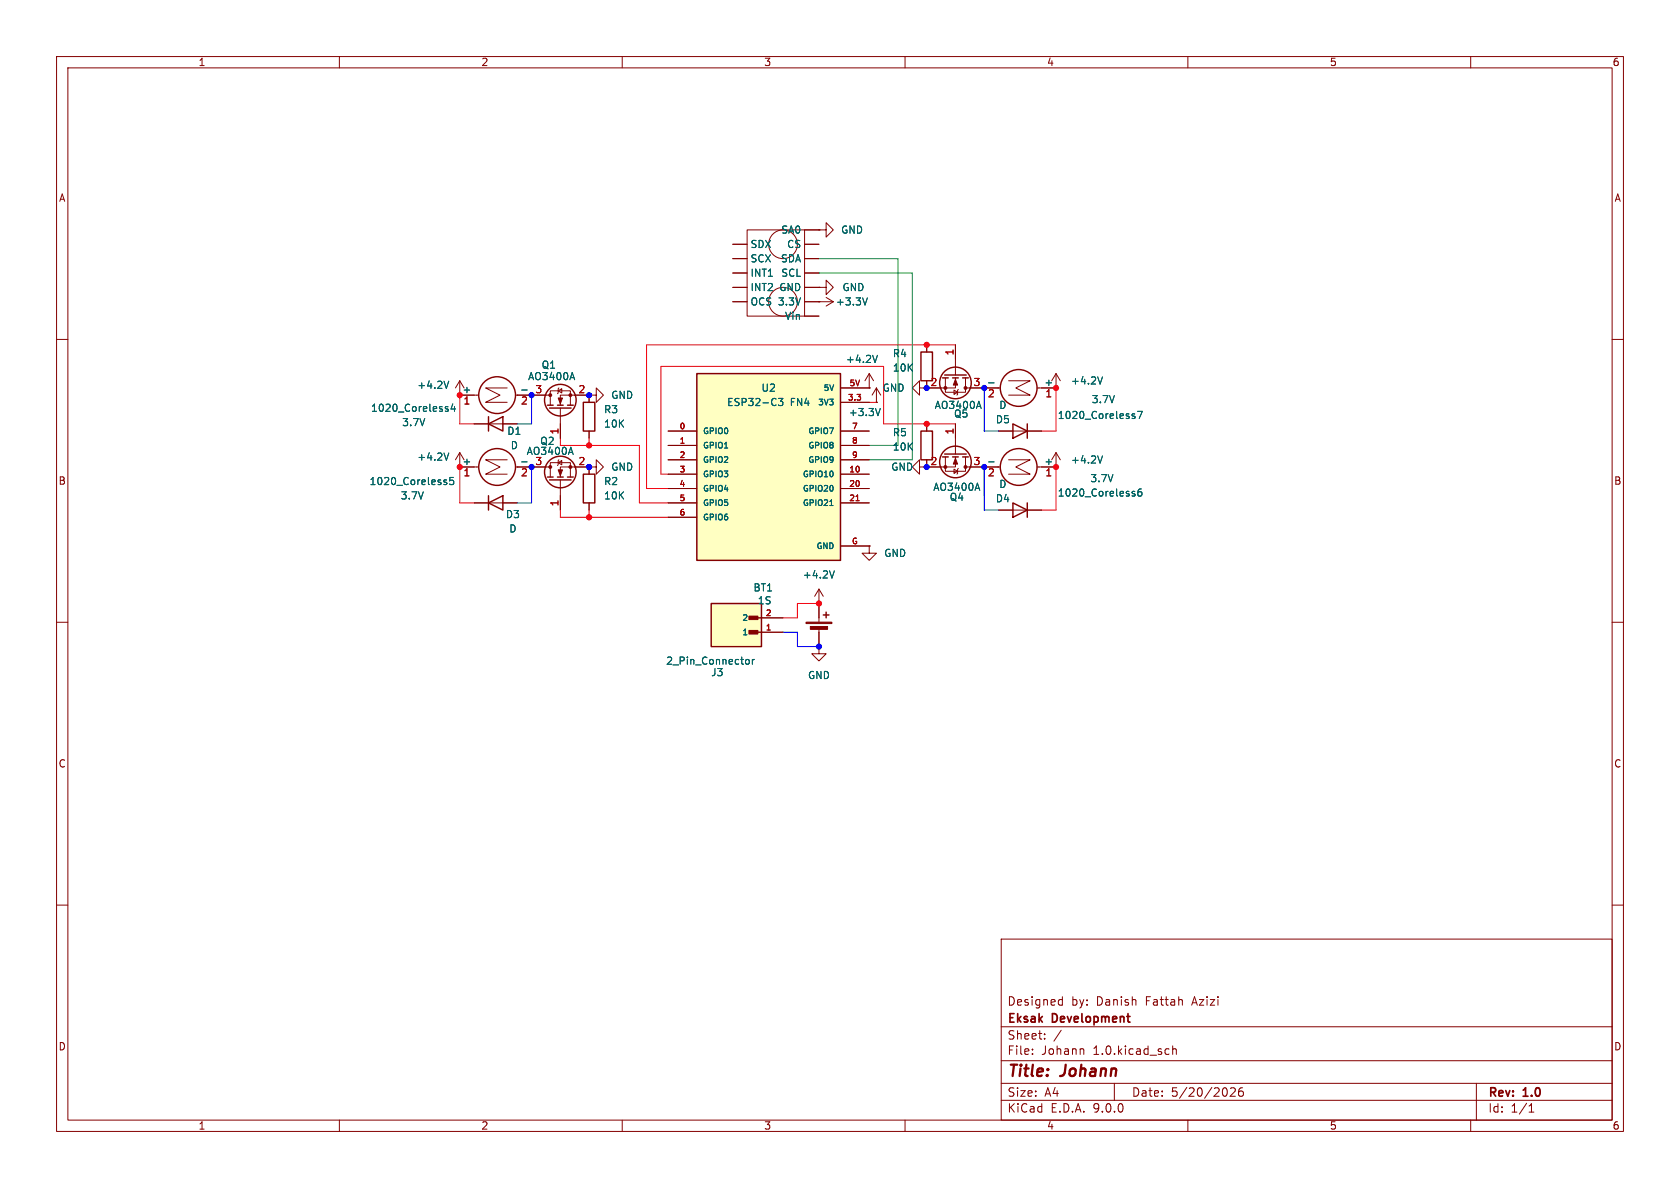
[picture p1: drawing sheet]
<svg xmlns="http://www.w3.org/2000/svg" width="297mm" height="210mm" viewBox="0 0 297 210" stroke-linecap="round" stroke-linejoin="round" font-family="sans-serif">
<g fill="none" stroke="#840000" stroke-width=".18">
<path d="M10 10h277v190h-277zM12 12h273v186h-273zM60 10v2M110 10v2M160 10v2M210 10v2M260 10v2M129.5 53.3h2.6M129.5 43.2h2.6M129.5 45.7h2.6M129.5 48.3h2.6M129.5 50.8h2.6"/>
<path d="M132.1 40.6h10.1v15.3h-10.1zM142.2 53.3h5.1M142.2 40.6h2.6M142.2 43.2h2.6M142.2 45.7h2.6M142.2 48.3h2.6M142.2 50.8h2.6M142.2 55.9h2.6M144.8 53.3h.1M144.8 50.8h1.2v-1.3l1.3 1.3-1.3 1.3v-1.3M144.8 50.8h.1M144.8 40.6h1.2v-1.2l1.3 1.2-1.3 1.3v-1.3"/>
<path d="M144.8 40.6h.1M146 52.6l1.3 .7M147.3 53.3l-1.3 .8M10 60h2M81.3 67.3v2.6h3.3M81.3 67.3l-.8 1.3M81.3 67.3l.7 1.3M83.8 74.9h7.6M89.7 68.6h-3.8l2.5 1.3-2.5 1.2h3.8M91.1 69.9h6.2M97.3 71.6v-2.5h3.5v2.5M98.7 69.1l.6-.4v.8z"/>
<path d="M98.8 68.6l-.1 .1v.8l-.1 .1M99.1 72.1v5.4M104.1 69.9h-5v1.7M163.8 61v1.2M163.8 74.9v1.3M167.1 66.8v2.5h3.6v-2.5M168.7 69l.6 .3-.6 .4zM168.9 66.8v1.8h-6.3v1.3l-1.3-1.3 1.3-1.3v1.3M168.9 61v5.3M168.9 74.9v5.4M169.4 68.8l-.1 .2v.7l-.1 .2M170.7 68.6h6.1"/>
<path d="M176.5 76.2h7.6M178.3 67.3h3.8l-2.5 1.3 2.5 1.3h-3.8M183.3 68.6h3.4M186.7 68.6h.1M186.7 66l-.8 1.3M186.7 66l.8 1.3M186.7 66v2.6M285 60h2M81.3 80v2.6h3.3M81.3 80l-.8 1.3M81.3 80l.7 1.3M83.8 88.9h7.6"/>
<path d="M89.7 81.3h-3.8l2.5 1.3-2.5 1.2h3.8M91.1 82.6h6.2M97.3 84.3v-2.5h3.5v2.5M98.7 81.8l.6-.4v.8zM98.8 81.3l-.1 .1v.8l-.1 .1M99.1 84.8v5.4M104.1 82.6h-5v1.7M167.1 80.8v2.5h3.6v-2.5M168.7 82.9l.6 .4-.6 .4zM168.9 80.8v1.8h-6.3v1.2l-1.3-1.2 1.3-1.3v1.3M169.4 82.8l-.1 .1v.8l-.1 .1M170.7 82.6h6.1"/>
<path d="M176.5 90.2h7.6M178.3 81.3h3.8l-2.5 1.3 2.5 1.2h-3.8M183.3 82.6h3.4M186.7 82.6h.1M186.7 80v2.6M186.7 80l-.8 1.3M186.7 80l.8 1.3M10 110h2M144.8 106.7v3.3M144.8 111v3.3M285 110h2M10 160h2"/>
<path d="M177 166h108v32h-108zM187.4 176.7l.4 .1M187.8 176.2v1.5M187.8 177.6l-.4 .1M285 160h2M60 198v2M110 198v2M160 198v2M177 194.5h108M177 191.5h108M177 187.5h108M177 181.5h108"/>
<path d="M182.5 186.3v.1M182.5 185.5v.1M184.7 183.6v.1M184.7 182.8v.1M187.6 182.1l-1.3 2M191.5 185.5l.1 .9M197 191.5v3M207.3 184.9v1.5M207.3 185.5l.2-.1 .4 .1 .1 .9M210 198v2M217.5 192.4l.6-.1 .2 .1 .1 .3-.9 1.1h.9M219.7 192.3a.59 .59 0 0 0-.7 .6v.6l.1 .2 .4 .1 .2-.1 .1-.5-.1-.3h-.5l-.2 .3"/>
<path d="M260 198v2M261 191.5v6.5M270.3 196.6h.9M270.3 195.5l.4-.4v1.5"/>
<circle cx="138.4" cy="43.2" r="2.54"/>
<circle cx="138.4" cy="53.3" r="2.54"/>
</g>
<g fill="none" stroke="#840000" stroke-width=".25">
<path d="M86.4 74.9l2.5-1.2v2.5zM86.4 73.7v2.5M96.8 71.6h1M97.2 72.1h3.8M98.6 71.6h1M100.3 71.6h1M162.8 62.2h2v5.1h-2zM162.8 76.2h2v5.1h-2zM166.6 66.8h1M167 66.3h3.8M168.4 66.8h1M170.2 66.8h1"/>
<path d="M179.1 74.9l2.5 1.3-2.5 1.3zM181.6 74.9v2.6M86.4 88.9l2.5-1.3v2.6zM86.4 87.6v2.6M96.8 84.3h1M97.2 84.8h3.8M98.6 84.3h1M100.3 84.3h1M166.6 80.8h1M167 80.3h3.8M168.4 80.8h1M170.2 80.8h1"/>
<path d="M179.1 88.9l2.5 1.3-2.5 1.2zM181.6 88.9v2.5M145.5 108.7h1.1M146 108.2v1"/>
<circle cx="87.9" cy="69.8" r="3.3"/>
<circle cx="99.1" cy="70.7" r="2.79"/>
<circle cx="168.9" cy="67.7" r="2.79"/>
<circle cx="180.1" cy="68.6" r="3.3"/>
<circle cx="87.9" cy="82.5" r="3.3"/>
<circle cx="99.1" cy="83.4" r="2.79"/>
<circle cx="168.9" cy="81.7" r="2.79"/>
<circle cx="180.1" cy="82.5" r="3.3"/>
</g>
<g fill="none" stroke="#006464" stroke-width=".18">
<path d="M153.3 52.6l-.4 1.3M78.9 72.3l.3 .1 .1 .1-.2 .2h-.3M78.9 71.9h.3M79.3 67.4l-.4 1.3M80 71.4l-.3 .9h.8M80.3 71.9v.8M92.2 68.9h1M100.9 79.1l.4 1.2M101.2 65.9l.4 1.2M173 70.9l.5 1.3M174.8 67.7h.9M194.9 66.6l-.4 1.3"/>
<path d="M200.3 73.6h.3l.1 .2-.2 .2h-.3M200.3 73.1l.3 .1M201.1 72.7h.8l-.5 1.3M78.6 85.2l.3 .1 .1 .2-.2 .2h-.2M78.6 84.8l.3 .1M79.3 80.1l-.4 1.3M80.2 84.4h-.6l-.1 .6 .2-.1h.4l.1 .2v.4l-.2 .2-.5-.2M92.2 81.6h1M172.8 85.4l.4 1.3M174.8 81.6h.9M194.9 80.6l-.4 1.3M200.3 87.3h.3l.1 .2-.2 .2h-.3"/>
<path d="M200.3 86.9h.3M201.8 86.4l-.4 .1a.86 .86 0 0 0 0 1.2l.4-.1 .1-.4-.3-.3h-.2l-.2 .3"/>
</g>
<g fill="#840000" stroke="#840000" stroke-width=".18">
<path d="M168.9 81l.4 1h-.8z"/>
<path d="M98.7 83.1h.7l-.3 1z"/>
<path d="M168.9 67.1l.4 1h-.8z"/>
<path d="M98.7 70.4h.7l-.3 1z"/>
<path d="M142.5 110h4.6v.2h-4.6z"/>
<path d="M143.3 110.7h3v.6h-3z"/>
<circle cx="170.7" cy="82.5" r=".25"/>
<circle cx="167.1" cy="82.5" r=".25"/>
<circle cx="97.3" cy="82.5" r=".25"/>
<circle cx="100.8" cy="82.5" r=".25"/>
<circle cx="170.7" cy="68.6" r=".25"/>
<circle cx="167.1" cy="68.6" r=".25"/>
<circle cx="97.3" cy="69.8" r=".25"/>
<circle cx="100.8" cy="69.8" r=".25"/>
</g>
<path d="M125.7 106.7h8.9v7.6h-8.9z" fill="#ffffc2"/>
<path d="M103.1 71.1h2.1v5.1h-2.1zM103.1 83.8h2.1v5.1h-2.1zM125.7 106.7h8.9v7.6h-8.9z" fill="none" stroke="#840000" stroke-width=".25"/>
<g fill="#840000" stroke="#840000" stroke-width=".18">
<path d="M132.4 111.4h1.6v.7h-1.6z"/>
<path d="M132.4 108.9h1.6v.6h-1.6z"/>
</g>
<g fill="none" stroke="#840000" stroke-width=".18">
<path d="M104.1 69.9h1.3v-1.3l1.3 1.3-1.3 1.2v-1.2M104.1 69.9h.1M104.1 69.9v1.2M104.1 76.2v1.3M153.7 68.6h.1M153.7 66l-.8 1.3M153.7 66l.7 1.3M153.7 66v2.6M154.9 71.1h.1M154.9 68.6l-.7 1.3M154.9 68.6l.8 1.3M154.9 68.6v2.5"/>
<path d="M104.1 82.6v1.2M104.1 88.9v1.3M153.7 96.5v1.3h1.2l-1.2 1.3-1.3-1.3h1.3M153.7 96.5h.1M133.3 111.8h5.1M133.3 109.2h5.1M144.8 114.3v1.3h1.2l-1.2 1.2-1.3-1.2h1.3M144.8 114.3h.1M144.8 106.7h.1M144.8 104.1l-.8 1.3M144.8 104.1l.7 1.3M144.8 104.1v2.6"/>
</g>
<path d="M155.1 62.8l-.4 1.3M155.6 72.2l-.4 1.3M131.9 116.6h.3l.3 .2-.2 .6h-.4M133 116.6v.8M133.4 116.6l-.4 .2M147.5 100.9l-.4 1.3" fill="none" stroke="#006464" stroke-width=".18"/>
<path d="M123.2 66h25.4v33.1h-25.4z" fill="#ffffc2"/>
<path d="M123.2 66h25.4v33.1h-25.4z" fill="none" stroke="#840000" stroke-width=".25"/>
<g fill="none" stroke="#840000" stroke-width=".18">
<path d="M129.5 43.2h2.6M129.5 45.7h2.6M129.5 48.3h2.6M129.5 50.8h2.6M129.5 53.3h2.6M142.2 40.6h2.6M142.2 43.2h2.6M142.2 45.7h2.6M142.2 48.3h2.6M142.2 50.8h2.6M142.2 53.3h2.6M142.2 55.9h2.6"/>
<path d="M144.8 50.8h.1M144.8 53.3h.1M144.8 40.6h.1M81.3 69.9h2.5M83.8 74.9h2.6M88.9 74.9h2.5M91.4 69.9h5.1M99.1 74.9v2.6M101.6 69.9h2.5M104.1 69.9h.1M104.1 69.9v1.2M104.1 76.2v1.3"/>
<path d="M118.1 76.2h5.1M118.1 78.7h5.1M148.6 76.2h5.1M148.6 78.7h5.1M148.6 68.6h5.1M148.6 71.1h5.1M153.7 68.6h.1M154.9 71.1h.1M163.8 68.6h2.6M163.8 61v1.2M163.8 74.9v1.3M168.9 61v2.5"/>
<path d="M168.9 74.9v2.6M171.4 68.6h5.1M176.5 76.2h2.6M181.6 76.2h2.5M184.1 68.6h2.6M186.7 68.6h.1M81.3 82.6h2.5M83.8 88.9h2.6M88.9 88.9h2.5M91.4 82.6h5.1M99.1 87.6v2.6M101.6 82.6h2.5"/>
<path d="M104.1 82.6h1.3v-1.3l1.3 1.3-1.3 1.2v-1.2M104.1 82.6h.1M104.1 82.6v1.2M104.1 88.9v1.3M118.1 81.3h5.1M118.1 83.8h5.1M118.1 86.4h5.1M118.1 88.9h5.1M118.1 91.4h5.1M148.6 81.3h5.1M148.6 83.8h5.1M148.6 86.4h5.1"/>
<path d="M148.6 88.9h5.1M148.6 96.5h5.1M153.7 96.5h.1M163.8 82.6h2.6M171.4 82.6h5.1M176.5 90.2h2.6M181.6 90.2h2.5M184.1 82.6h2.6M186.7 82.6h.1M133.3 111.8h5.1M133.3 109.2h5.1M144.8 114.3h.1"/>
<path d="M144.8 106.7h.1M144.8 106.7v2.5M144.8 111.8v2.5"/>
</g>
<g fill="none" stroke="#006464" stroke-width=".18">
<path d="M153.3 52.6l-.4 1.3M78.9 72.3l.3 .1 .1 .1-.2 .2h-.3M78.9 71.9h.3M79.3 67.4l-.4 1.3M80 71.4l-.3 .9h.8M80.3 71.9v.8M92.2 68.9h1M100.9 79.1l.4 1.2M101.2 65.9l.4 1.2M137.6 70.4h.8l-.4 .5 .3 .1v.6l-.1 .1-.6-.1M155.1 62.8l-.4 1.3M155.6 72.2l-.4 1.3"/>
<path d="M173 70.9l.5 1.3M174.8 67.7h.9M194.9 66.6l-.4 1.3M200.3 73.6h.3l.1 .2-.2 .2h-.3M200.3 73.1l.3 .1M201.1 72.7h.8l-.5 1.3M78.6 85.2l.3 .1 .1 .2-.2 .2h-.2M78.6 84.8l.3 .1M79.3 80.1l-.4 1.3M80.2 84.4h-.6l-.1 .6 .2-.1h.4l.1 .2v.4l-.2 .2-.5-.2M92.2 81.6h1M146.7 89.4h.6"/>
<path d="M172.8 85.4l.4 1.3M174.8 81.6h.9M194.9 80.6l-.4 1.3M200.3 87.3h.3l.1 .2-.2 .2h-.3M200.3 86.9h.3M201.8 86.4l-.4 .1a.86 .86 0 0 0 0 1.2l.4-.1 .1-.4-.3-.3h-.2l-.2 .3M131.9 116.6h.3l.3 .2-.2 .6h-.4M133 116.6v.8M133.4 116.6l-.4 .2M147.5 100.9l-.4 1.3"/>
</g>
<path d="M151.3 88.5h.6" fill="none" stroke="#a90000" stroke-width=".18"/>
<path d="M81.3 69.9v5h2.5M116.8 64.8v19h1.3M186.7 68.6v7.6h-2.6M81.3 82.6v6.3h2.5M186.7 82.6v7.6h-2.6" fill="none" stroke="#ff000f" stroke-width=".18"/>
<path d="M174 68.6v7.6h2.5M174 82.6v7.6h2.5" fill="none" stroke="#050cff" stroke-width=".18"/>
<path d="M144.8 48.3h16.5v33h-7.6M144.8 45.7h13.9v33h-5" fill="none" stroke="#009600" stroke-width=".18"/>
<path d="M153.7 71.1h1.2" fill="none" stroke="#ff000d" stroke-width=".18"/>
<path d="M94 69.9v5h-2.6M94 82.6v6.3h-2.6" fill="none" stroke="#0006ff" stroke-width=".18"/>
<path d="M116.8 64.8h39.4v10.1h12.7M168.9 61h-54.6v25.4h3.8" fill="none" stroke="#ff0013" stroke-width=".18"/>
<path d="M99.1 90.2v1.2" fill="none" stroke="#ff0015" stroke-width=".18"/>
<path d="M138.4 111.8h2.6v2.5h3.8" fill="none" stroke="#00f" stroke-width=".18"/>
<path d="M99.1 91.4h19" fill="none" stroke="#ff0006" stroke-width=".18"/>
<path d="M99.1 77.5v1.2M144.8 106.7h-3.8v2.5h-2.6" fill="none" stroke="#ff000b" stroke-width=".18"/>
<path d="M104.1 90.2v1.2" fill="none" stroke="#ff0007" stroke-width=".18"/>
<path d="M99.1 78.7h13.9v10.2h5.1" fill="none" stroke="#ff0004" stroke-width=".18"/>
<path d="M104.1 77.5v1.2" fill="none" stroke="#ff0400" stroke-width=".18"/>
<path d="M174 82.6v5" fill="none" stroke="#000aff" stroke-width=".18"/>
<circle cx="81.3" cy="69.9" r=".46" fill="#ff0116" stroke="#ff0116" stroke-width=".18"/>
<circle cx="94" cy="82.6" r=".46" fill="#0007ff" stroke="#0007ff" stroke-width=".18"/>
<circle cx="81.3" cy="82.6" r=".46" fill="#ff0017" stroke="#ff0017" stroke-width=".18"/>
<circle cx="94" cy="69.9" r=".46" fill="#0014ff" stroke="#0014ff" stroke-width=".18"/>
<circle cx="104.1" cy="69.9" r=".46" fill="#0010ff" stroke="#0010ff" stroke-width=".18"/>
<circle cx="104.1" cy="82.6" r=".46" fill="#0100ff" stroke="#0100ff" stroke-width=".18"/>
<circle cx="104.1" cy="91.4" r=".46" fill="#ff0002" stroke="#ff0002" stroke-width=".18"/>
<circle cx="104.1" cy="78.7" r=".46" fill="#ff001e" stroke="#ff001e" stroke-width=".18"/>
<g fill="#0003ff" stroke="#0003ff" stroke-width=".18">
<circle cx="174" cy="82.6" r=".46"/>
<circle cx="163.8" cy="68.6" r=".46"/>
</g>
<circle cx="174" cy="68.6" r=".46" fill="#0c00ff" stroke="#0c00ff" stroke-width=".18"/>
<circle cx="186.7" cy="68.6" r=".46" fill="#f01" stroke="#f01" stroke-width=".18"/>
<circle cx="163.8" cy="61" r=".46" fill="#ff000f" stroke="#ff000f" stroke-width=".18"/>
<circle cx="186.7" cy="82.6" r=".46" fill="#ff0007" stroke="#ff0007" stroke-width=".18"/>
<g fill="#ff000b" stroke="#ff000b" stroke-width=".18">
<circle cx="163.8" cy="74.9" r=".46"/>
<circle cx="144.8" cy="106.7" r=".46"/>
</g>
<circle cx="163.8" cy="82.6" r=".46" fill="#0002ff" stroke="#0002ff" stroke-width=".18"/>
<circle cx="144.8" cy="114.3" r=".46" fill="#0001ff" stroke="#0001ff" stroke-width=".18"/>
<g font-size="2.8" fill="#840000">
<text x="178" y="190.9">Title:</text>
<text x="187.7" y="190.9">Johann</text>
</g>
<g font-size="2.1" fill="#840000">
<text x="178" y="178">Designed</text>
<text x="189.4" y="178">by:</text>
<text x="193.9" y="178">Danish</text>
<text x="202.7" y="178">Fattah</text>
<text x="211.1" y="178">Azizi</text>
<text x="178" y="184">Sheet:</text>
<text x="178" y="181.2">Eksak</text>
<text x="186.1" y="181.2">Development</text>
<text x="178" y="186.7">File:</text>
<text x="184.1" y="186.7">Johann</text>
<text x="193.3" y="186.7">1.0.kicad_sch</text>
<text x="178" y="196.9">KiCad</text>
<text x="178" y="194.1">Size:</text>
<text x="184.7" y="194.1">A4</text>
<text x="185.7" y="196.9">E.D.A.</text>
<text x="193.3" y="196.9">9.0.0</text>
<text x="200" y="194.1">Date:</text>
<text x="207" y="194.1">5/20/2026</text>
<text x="263" y="194.3">Rev:</text>
<text x="263" y="196.9">Id:</text>
<text x="267.1" y="196.9">1/1</text>
<text x="269.4" y="194.3">1.0</text>
</g>
<g font-size="1.8" fill="#840000">
<text x="35" y="11.9">1</text>
<text x="85" y="11.9">2</text>
<text x="135" y="11.9">3</text>
<text x="185" y="11.9">4</text>
<text x="235" y="11.9">5</text>
<text x="285" y="11.9">6</text>
<text x="10.3" y="35.9">A</text>
<text x="285.3" y="35.9">A</text>
<text x="81.7" y="69.6">+</text>
<text x="81.7" y="82.3">+</text>
<text x="164.4" y="82.3">2</text>
<text x="10.3" y="85.9">B</text>
<text x="285.3" y="85.9">B</text>
<text x="10.3" y="135.9">C</text>
<text x="285.3" y="135.9">C</text>
<text x="10.3" y="185.9">D</text>
<text x="285.3" y="185.9">D</text>
<text x="35" y="199.9">1</text>
<text x="85" y="199.9">2</text>
<text x="135" y="199.9">3</text>
<text x="185" y="199.9">4</text>
<text x="235" y="199.9">5</text>
<text x="285" y="199.9">6</text>
</g>
<g font-size="1.8" fill="#006464">
<text x="138" y="41.5">SA0</text>
<text x="148.6" y="41.5">GND</text>
<text x="132.6" y="44">SDX</text>
<text x="132.6" y="46.6">SCX</text>
<text x="138" y="46.6">SDA</text>
<text x="139" y="44">CS</text>
<text x="132.6" y="49.1">INT1</text>
<text x="132.6" y="51.7">INT2 GND</text>
<text x="138" y="49.1">SCL</text>
<text x="148.8" y="51.7">GND</text>
<text x="132.6" y="54.2">OCS 3.3V</text>
<text x="138.7" y="56.7">Vin</text>
<text x="147.7" y="54.2">+3.3V</text>
<text x="95.7" y="65.4">Q1</text>
<text x="149.5" y="64.4">+4.2V</text>
<text x="157.7" y="63.3">R4</text>
<text x="157.7" y="65.9">10K</text>
<text x="73.7" y="68.9">+4.2V</text>
<text x="93.3" y="67.4">AO3400A</text>
<text x="108" y="70.7">GND</text>
<text x="128.4" y="72">ESP32-C3</text>
<text x="134.5" y="69.4">U2</text>
<text x="139.7" y="72">FN4</text>
<text x="155.9" y="69.4">GND</text>
<text x="184.5" y="68.3">+</text>
<text x="189.2" y="68.2">+4.2V</text>
<text x="192.9" y="71.5">3.7V</text>
<text x="65.5" y="73">1020_Coreless4</text>
<text x="71" y="75.5">3.7V</text>
<text x="89.6" y="77.1">D1</text>
<text x="98.8" y="76.9" transform="rotate(-90 98.8 76.9)">1</text>
<text x="106.7" y="73.3">R3</text>
<text x="106.7" y="75.8">10K</text>
<text x="150" y="73.8">+3.3V</text>
<text x="157.7" y="77.3">R5</text>
<text x="165.1" y="72.5">AO3400A</text>
<text x="168.6" y="74">Q5</text>
<text x="176" y="75">D5</text>
<text x="176.6" y="72.5">D</text>
<text x="186.9" y="74.3">1020_Coreless7</text>
<text x="73.7" y="81.6">+4.2V</text>
<text x="90.2" y="79.6">D</text>
<text x="93" y="80.6">AO3400A</text>
<text x="95.4" y="78.8">Q2</text>
<text x="108" y="83.4">GND</text>
<text x="157.5" y="83.4">GND</text>
<text x="157.7" y="79.9">10K</text>
<text x="184.5" y="82.3">+</text>
<text x="189.2" y="82.1">+4.2V</text>
<text x="65.2" y="86">1020_Coreless5</text>
<text x="70.7" y="88.5">3.7V</text>
<text x="106.7" y="86">R2</text>
<text x="106.7" y="88.5">10K</text>
<text x="164.9" y="87">AO3400A</text>
<text x="167.8" y="88.7">Q4</text>
<text x="176" y="89">D4</text>
<text x="176.6" y="86.5">D</text>
<text x="186.9" y="88">1020_Coreless6</text>
<text x="192.7" y="85.4">3.7V</text>
<text x="89.3" y="91.8">D3</text>
<text x="89.9" y="94.3">D</text>
<text x="156.2" y="98.7">GND</text>
<text x="133.1" y="104.7">BT1</text>
<text x="133.9" y="107">1S</text>
<text x="141.8" y="102.5">+4.2V</text>
<text x="117.7" y="117.7">2_Pin_Connector</text>
<text x="125.6" y="119.7">J3</text>
<text x="142.7" y="120.2">GND</text>
</g>
<g font-size="1.8" fill="#a90000">
<text x="168.7" y="62.9" transform="rotate(-90 168.7 62.9)">1</text>
<text x="81.8" y="71.8">1</text>
<text x="92" y="71.8">2</text>
<text x="94.5" y="69.6">3</text>
<text x="102.2" y="69.6">2</text>
<text x="164.4" y="68.3">2</text>
<text x="172" y="68.3">3</text>
<text x="174.6" y="70.6">2</text>
<text x="184.7" y="70.6">1</text>
<text x="168.7" y="76.9" transform="rotate(-90 168.7 76.9)">1</text>
<text x="94.5" y="82.3">3</text>
<text x="102.2" y="82.3">2</text>
<text x="172" y="82.3">3</text>
<text x="81.8" y="84.5">1</text>
<text x="92" y="84.5">2</text>
<text x="98.8" y="89.6" transform="rotate(-90 98.8 89.6)">1</text>
<text x="174.6" y="84.5">2</text>
<text x="184.7" y="84.5">1</text>
</g>
<g font-size="1.4" fill="#006464">
<text x="144.5" y="71.9">3V3</text>
<text x="145.5" y="69.3">5V</text>
<text x="124.2" y="76.9">GPIO0</text>
<text x="142.8" y="76.9">GPIO7</text>
<text x="124.2" y="79.5">GPIO1</text>
<text x="124.2" y="82">GPIO2</text>
<text x="142.8" y="79.5">GPIO8</text>
<text x="142.8" y="82">GPIO9</text>
<text x="124.2" y="84.6">GPIO3</text>
<text x="124.2" y="87.1">GPIO4</text>
<text x="124.2" y="89.6">GPIO5</text>
<text x="141.8" y="84.6">GPIO10</text>
<text x="141.8" y="87.1">GPIO20</text>
<text x="141.8" y="89.6">GPIO21</text>
<text x="124.2" y="92.2">GPIO6</text>
<text x="144.2" y="97.3">GND</text>
<text x="131.1" y="112.5">1</text>
<text x="131.1" y="110">2</text>
</g>
<g font-size="1.4" fill="#a90000">
<text x="149.8" y="70.9">3.3</text>
<text x="150.1" y="68.3">5V</text>
<text x="120" y="75.9">0</text>
<text x="150.5" y="75.9">7</text>
<text x="120" y="78.5">1</text>
<text x="120" y="81">2</text>
<text x="120" y="83.6">3</text>
<text x="150" y="83.6">10</text>
<text x="150.5" y="78.5">8</text>
<text x="150.5" y="81">9</text>
<text x="120" y="86.1">4</text>
<text x="120" y="88.6">5</text>
<text x="150" y="86.1">20</text>
<text x="150" y="88.6">21</text>
<text x="120" y="91.2">6</text>
<text x="150.5" y="96.3">G</text>
<text x="135.3" y="111.5">1</text>
<text x="135.3" y="109">2</text>
</g>
</svg>
